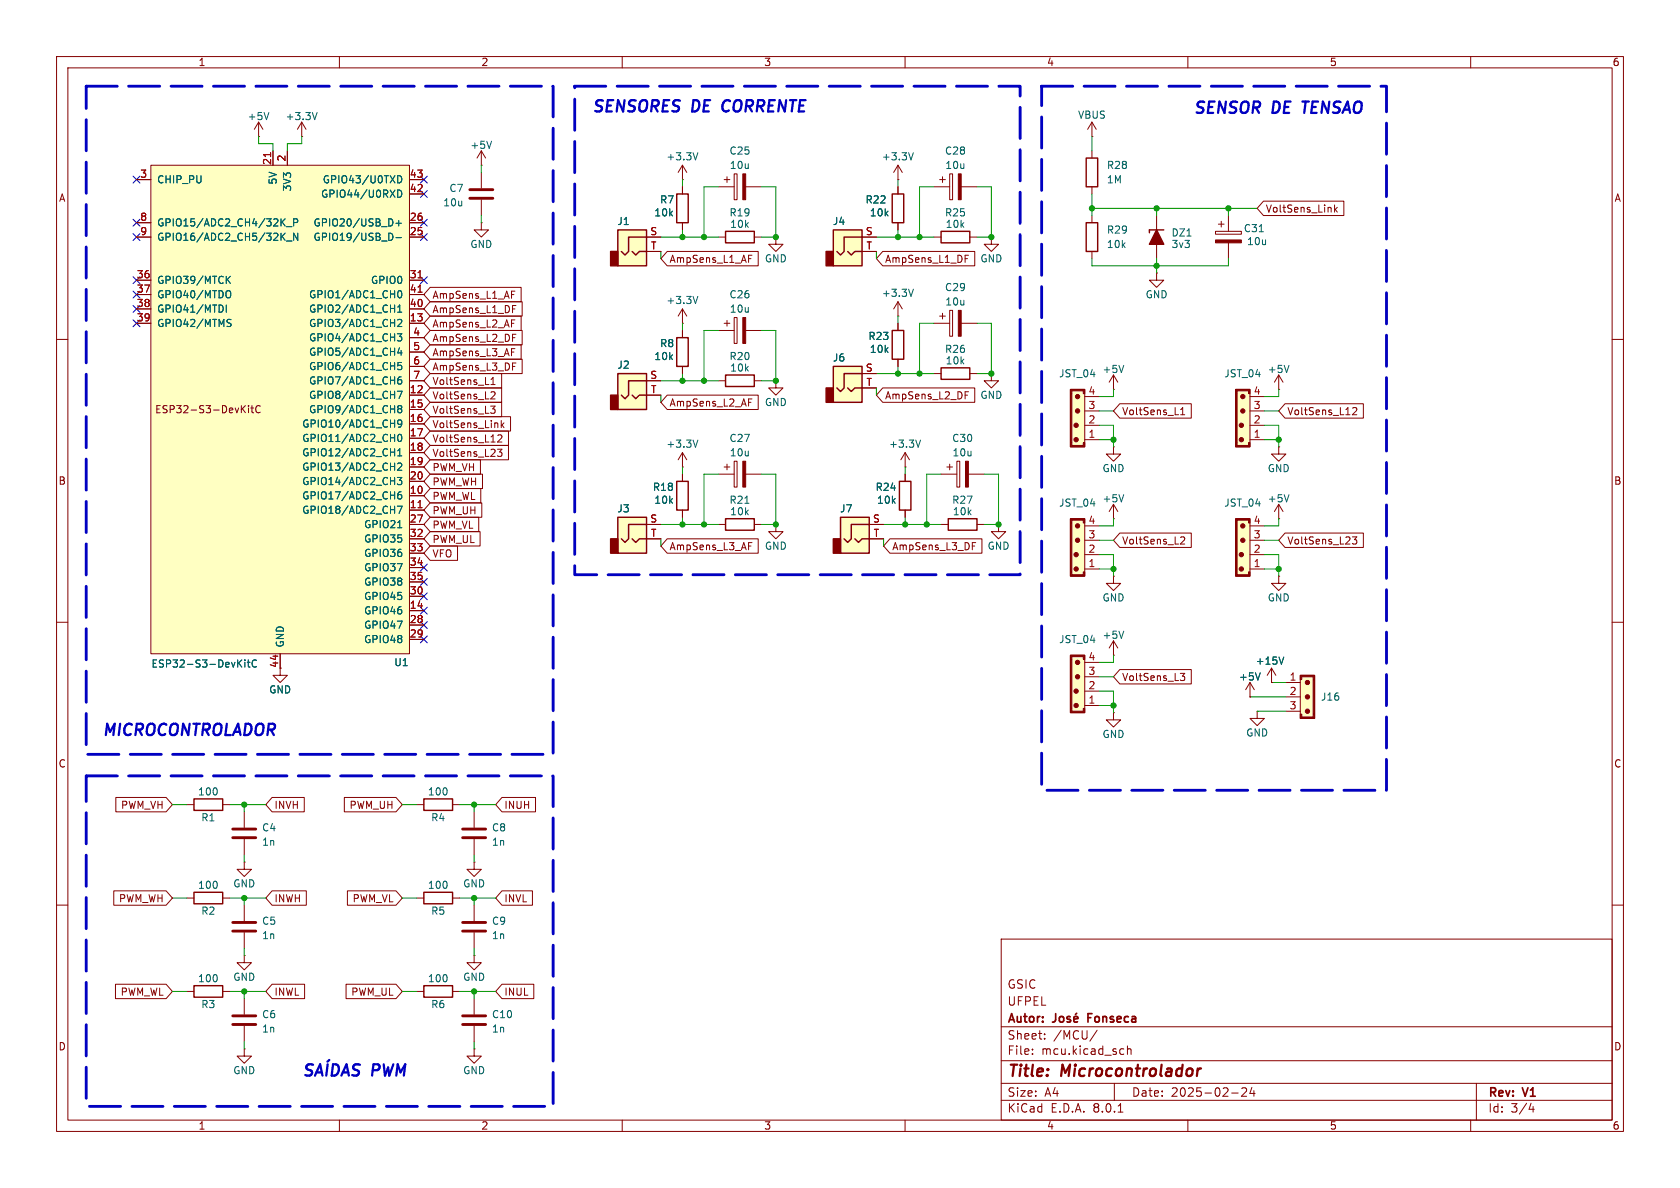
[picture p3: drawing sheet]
<svg xmlns="http://www.w3.org/2000/svg" width="297mm" height="210mm" viewBox="0 0 297 210" stroke-linecap="round" stroke-linejoin="round" font-family="sans-serif">
<g fill="none" stroke="#840000" stroke-width=".18">
<path d="M10 10h277v190h-277zM12 12h273v186h-273zM60 10v2M110 10v2M160 10v2M210 10v2M260 10v2M215.4 39.6h1M215.9 39.1v1M217.2 38.1v2.8M10 60h2M137.2 41.9v1.3h1.2l-1.2 1.3-1.3-1.3h1.3"/>
<path d="M137.2 41.9h.1M204.5 48.3v1.2h1.2l-1.2 1.3-1.3-1.3h1.3M204.5 48.3h.1M214.9 40.9h4.6v.5h-4.6zM217.2 42.9v2.8M285 60h2M165.1 66h1.3M171.4 66h1.3M176.5 92.7v1.3h1.3l-1.3 1.3-1.2-1.3h1.2M176.5 92.7h.1M10 110h2M285 110h2"/>
<path d="M10 160h2M285 160h2M177 166h108v32h-108zM60 198v2M110 198v2M160 198v2M177 194.5h108M177 191.5h108M177 187.5h108M177 181.5h108M182.5 186.3v.1M182.5 185.5v.1"/>
<path d="M184.7 183.6v.1M184.7 182.8v.1M194 182.1l-1.3 2M197 191.5v3M197.7 196.6h.8M198.2 185.4l.5 .1M198.7 186.3l-.5 .1M199.3 185.5l.2-.1 .4 .1 .1 .9M199.3 184.9v1.5M210 198v2M217.7 193.2h1.2M219.5 192.4l.6-.1 .2 .1 .1 .3-.9 1.1h.9"/>
<path d="M221.3 192.2l-.3 1.1h.9M221.7 192.8v1M260 198v2M261 191.5v6.5M270.7 195l-.4 1.1h.9M271 195.6v1"/>
</g>
<path d="M212.3 188.9l-.4 .1-.2 .3" fill="none" stroke="#840000" stroke-width=".4"/>
<path d="M186.6 179.2v1.1a.48 .48 0 0 1-.5 .4M187.3 179.8l.3-.1 .4 .1 .1 .6-.2 .2-.3 .1-.3-.2zM189.2 179.8l-.4-.1-.2 .2 .1 .2 .5 .2v.3h-.6M190.3 179.1l-.2 .2M192.3 179.9h.5M193.1 179.2h-.8v1.5M189.8 180.2l.8-.2-.1-.2-.4-.1-.3 .2 .1 .7h.6" fill="none" stroke="#840000" stroke-width=".3"/>
<path d="M214.9 42.4h4.6v.5h-4.6z" fill="#840000" stroke="#840000" stroke-width=".18"/>
<path d="M222.6 41h.7" fill="none" stroke="#006464" stroke-width=".18"/>
<path d="M166.4 65h5v2.1h-5z" fill="none" stroke="#840000" stroke-width=".25"/>
<path d="M147.3 64.8h5.1v6.3h-5.1z" fill="#ffffc2"/>
<g fill="#840000" stroke="#840000" stroke-width=".25">
<path d="M146 68.6h1.3v2.5h-1.3z"/>
<path d="M204.5 40.6l1.2 2.6h-2.5z"/>
</g>
<path d="M157.7 34.3h2.1v5.1h-2.1zM157.7 58.4h2.1v5.1h-2.1zM205.7 40.6h-2.5v.5M147.3 64.8h5.1v6.3h-5.1zM149.9 68.6l.6 .6 .6-.6h1.3M152.4 66h-3.2v2.6l-.6 .6-.6-.6" fill="none" stroke="#840000" stroke-width=".25"/>
<g fill="none" stroke="#840000" stroke-width=".18">
<path d="M158.7 31.8h.1M158.7 29.2v2.6M158.7 33v1.3M158.7 39.4v1.2M158.7 29.2l-.7 1.3M158.7 29.2l.8 1.3M193 24.1h.1M193 21.6l-.7 1.3M193 21.6v2.5M193 21.6l.8 1.3M204.5 38.1v7.6M127 58.4h2.8"/>
<path d="M128 57.2h1M128.5 56.6v1.1M129.8 56.1h.5v4.6h-.5zM131.8 58.4h2.8M158.7 55.9h.1M158.7 53.3v2.6M158.7 57.2v1.2M158.7 53.3l-.7 1.3M158.7 53.3l.8 1.3M165.1 57.2h2.8M166.1 55.9h1M166.6 55.4v1"/>
<path d="M167.9 54.9h.5v4.5h-.5zM169.9 57.2h2.8M137.2 67.3v1.3h1.2l-1.2 1.3-1.3-1.3h1.3M137.2 67.3h.1M152.4 66h2.5M152.4 68.6h2.5M158.7 63.5v1.3M175.3 66v1.3h1.2l-1.2 1.3-1.3-1.3h1.3M175.3 66h.1"/>
</g>
<path d="M161.5 27l-.5 1.3M161.5 51.1l-.5 1.3" fill="none" stroke="#006464" stroke-width=".18"/>
<g fill="#840000" stroke="#840000" stroke-width=".18">
<path d="M169.4 54.9h.5v4.5h-.5z"/>
<path d="M131.3 56.1h.5v4.6h-.5z"/>
</g>
<path d="M147.3 40.6h5.1v6.4h-5.1z" fill="#ffffc2"/>
<path d="M146 44.5h1.3v2.5h-1.3z" fill="#840000" stroke="#840000" stroke-width=".25"/>
<path d="M192 39.4h2.1v5.1h-2.1zM192 27.9h2.1v5.1h-2.1zM119.6 59.7h2.1v5.1h-2.1zM147.3 40.6h5.1v6.4h-5.1zM149.9 44.5l.6 .6 .6-.6h1.3M152.4 41.9h-3.2v2.6l-.6 .6-.6-.6M166.4 40.9h5v2h-5z" fill="none" stroke="#840000" stroke-width=".25"/>
<g fill="none" stroke="#840000" stroke-width=".18">
<path d="M165.1 33h2.8M166.1 31.8h1M166.6 31.2v1.1M167.9 30.7h.5v4.6h-.5zM169.9 33h2.8M193 26.7v1.2M193 33v1.3M193 38.1v1.3M120.6 58.4v1.3M152.4 41.9h2.5M152.4 44.5h2.5M165.1 41.9h1.3"/>
<path d="M171.4 41.9h1.3M193 44.5v1.2M120.6 64.8v1.2"/>
</g>
<path d="M169.4 30.7h.5v4.6h-.5z" fill="#840000" stroke="#840000" stroke-width=".18"/>
<path d="M109.2 91.4h5.1v6.4h-5.1z" fill="#ffffc2"/>
<path d="M107.9 95.3h1.3v2.5h-1.3z" fill="#840000" stroke="#840000" stroke-width=".25"/>
<path d="M109.2 91.4h5.1v6.4h-5.1zM111.8 95.3l.6 .6 .6-.6h1.3M114.3 92.7h-3.2v2.6l-.6 .6-.6-.6" fill="none" stroke="#840000" stroke-width=".25"/>
<path d="M114.3 92.7h2.5M114.3 95.3h2.5" fill="none" stroke="#840000" stroke-width=".18"/>
<path d="M109.2 66h5.1v6.4h-5.1z" fill="#ffffc2"/>
<path d="M107.9 69.9h1.3v2.5h-1.3z" fill="#840000" stroke="#840000" stroke-width=".25"/>
<path d="M119.6 34.3h2.1v5.1h-2.1zM109.2 66h5.1v6.4h-5.1zM111.8 69.9l.6 .6 .6-.6h1.3M114.3 67.3h-3.2v2.6l-.6 .6-.6-.6" fill="none" stroke="#840000" stroke-width=".25"/>
<path d="M120.6 33v1.3M120.6 39.4v1.2M175.3 41.9v1.3h1.2l-1.2 1.3-1.3-1.3h1.3M175.3 41.9h.1M114.3 67.3h2.5M114.3 69.9h2.5M226.1 68.8h.1M226.1 66.3l-.8 1.3M226.1 66.3v2.5M226.1 66.3l.7 1.3" fill="none" stroke="#840000" stroke-width=".18"/>
<path d="M227.9 64.6l-.4 1.3" fill="none" stroke="#006464" stroke-width=".18"/>
<path d="M218.4 91.7h2.6v10.2h-2.6z" fill="#ffffc2"/>
<path d="M218.4 91.7h2.6v10.2h-2.6zM221 98h2.5M221 95.5h2.5M221 93h2.5M221 100.6h2.5" fill="none" stroke="#840000" stroke-width=".18"/>
<g fill="#840000" stroke="#840000" stroke-width=".18">
<path d="M218.4 91.7h2.6v.8h-.3v-.6h-2v.6h-.3z"/>
<path d="M218.4 101.1h.3v.5h2v-.5h.3v.8h-2.6z"/>
<path d="M218.4 92.5h.3v8.6h-.3z"/>
<circle cx="219.7" cy="93" r=".38"/>
<circle cx="219.7" cy="95.5" r=".38"/>
<circle cx="219.5" cy="98" r=".38"/>
<circle cx="219.5" cy="100.6" r=".38"/>
</g>
<path d="M109.2 40.6h5.1v6.4h-5.1z" fill="#ffffc2"/>
<path d="M107.9 44.5h1.3v2.5h-1.3z" fill="#840000" stroke="#840000" stroke-width=".25"/>
<path d="M109.2 40.6h5.1v6.4h-5.1zM111.8 44.5l.6 .6 .6-.6h1.3M114.3 41.9h-3.2v2.6l-.6 .6-.6-.6" fill="none" stroke="#840000" stroke-width=".25"/>
<path d="M114.3 41.9h2.5M114.3 44.5h2.5" fill="none" stroke="#840000" stroke-width=".18"/>
<path d="M218.4 68.8h2.6v10.2h-2.6z" fill="#ffffc2"/>
<g fill="none" stroke="#840000" stroke-width=".18">
<path d="M120.6 31.8h.1M120.6 29.2l-.7 1.3M120.6 29.2v2.6M120.6 29.2l.8 1.3M127 33h2.8M128 31.8h1M128.5 31.2v1.1M129.8 30.7h.5v4.6h-.5zM131.8 33h2.8M127 67.3h1.3M133.3 67.3h1.3M196.8 68.8h.1"/>
<path d="M196.8 66.3v2.5M196.8 66.3l-.7 1.3M196.8 66.3l.8 1.3M218.4 68.8h2.6v10.2h-2.6zM221 77.7h2.5M221 75.2h2.5M221 72.6h2.5M221 70.1h2.5M226.1 79v1.3h1.2l-1.2 1.2-1.3-1.2h1.3M226.1 79h.1M120.6 82.6h.1M120.6 80v2.6"/>
<path d="M120.6 80l-.7 1.3M120.6 80l.8 1.3M127 92.7h1.3M127 83.8h2.8M128 82.6h1M128.5 82v1.1M129.8 81.5h.5v4.6h-.5zM131.8 83.8h2.8M133.3 92.7h1.3M137.2 92.7v1.3h1.2l-1.2 1.3-1.3-1.3h1.3M137.2 92.7h.1M160 83.8v1.3"/>
<path d="M160 90.2v1.2M226.1 91.7h.1M226.1 89.2l-.8 1.2M226.1 89.2v2.5M226.1 89.2l.7 1.2M196.8 115.8h.1M196.8 113.3l-.7 1.3M196.8 113.3v2.5M196.8 113.3l.8 1.3M43.2 160v2.8M43.2 164.8v2.8"/>
</g>
<g fill="#840000" stroke="#840000" stroke-width=".18">
<path d="M218.4 68.8h2.6v.8h-.3v-.5h-2v.5h-.3z"/>
<path d="M218.4 78.2h.3v.5h2v-.5h.3v.8h-2.6z"/>
<path d="M218.4 69.6h.3v8.6h-.3z"/>
<path d="M131.3 30.7h.5v4.6h-.5z"/>
<path d="M131.3 81.5h.5v4.6h-.5z"/>
<circle cx="219.7" cy="70.1" r=".38"/>
<circle cx="219.7" cy="72.6" r=".38"/>
<circle cx="219.5" cy="75.2" r=".38"/>
<circle cx="219.5" cy="77.7" r=".38"/>
</g>
<path d="M123.4 27l-.5 1.3M123.4 77.8l-.5 1.3M198.7 64.6l-.5 1.3M131.7 89h.7M227.9 87.4l-.4 1.3M198.7 111.6l-.5 1.2" fill="none" stroke="#006464" stroke-width=".18"/>
<path d="M128.3 66.3h5v2h-5zM128.3 91.7h5v2h-5zM159 85.1h2v5.1h-2z" fill="none" stroke="#840000" stroke-width=".25"/>
<path d="M41.1 164.6h4.1M41.1 163.1h4.1" fill="none" stroke="#840000" stroke-width=".51"/>
<path d="M148.6 91.4h5.1v6.4h-5.1z" fill="#ffffc2"/>
<path d="M147.3 95.3h1.3v2.5h-1.3z" fill="#840000" stroke="#840000" stroke-width=".25"/>
<path d="M148.6 91.4h5.1v6.4h-5.1zM151.1 95.3l.7 .6 .6-.6h1.3M153.7 92.7h-3.2v2.6l-.6 .6-.7-.6" fill="none" stroke="#840000" stroke-width=".25"/>
<path d="M120.6 57.2h.1M120.6 54.6l-.7 1.3M120.6 54.6v2.6M120.6 54.6l.8 1.3M153.7 92.7h2.5M153.7 95.3h2.5" fill="none" stroke="#840000" stroke-width=".18"/>
<path d="M123.4 52.4l-.5 1.3" fill="none" stroke="#006464" stroke-width=".18"/>
<path d="M189.2 115.8h2.6v10.2h-2.6z" fill="#ffffc2"/>
<path d="M189.2 115.8h2.6v10.2h-2.6zM191.8 119.6h2.5M191.8 117.1h2.5M191.8 124.7h2.5M191.8 122.2h2.5M196.8 126v1.3h1.3l-1.3 1.2-1.2-1.2h1.2M196.8 126h.1M221 123.2h.1M221 120.7l-.8 1.2M221 120.7v2.5M221 120.7l.7 1.2" fill="none" stroke="#840000" stroke-width=".18"/>
<g fill="#840000" stroke="#840000" stroke-width=".18">
<path d="M189.2 115.8h2.6v.8h-.3v-.5h-2v.5h-.3z"/>
<path d="M189.2 125.2h.3v.5h2v-.5h.3v.8h-2.6z"/>
<path d="M189.2 116.6h.3v8.6h-.3z"/>
<circle cx="190.5" cy="117.1" r=".38"/>
<circle cx="190.5" cy="119.6" r=".38"/>
<circle cx="190.2" cy="122.2" r=".38"/>
<circle cx="190.2" cy="124.7" r=".38"/>
</g>
<path d="M222.8 118.9l-.4 1.3" fill="none" stroke="#006464" stroke-width=".18"/>
<path d="M189.2 91.7h2.6v10.2h-2.6z" fill="#ffffc2"/>
<path d="M189.2 91.7h2.6v10.2h-2.6zM191.8 98h2.5M191.8 95.5h2.5M191.8 93h2.5M191.8 100.6h2.5" fill="none" stroke="#840000" stroke-width=".18"/>
<g fill="#840000" stroke="#840000" stroke-width=".18">
<path d="M189.2 91.7h2.6v.8h-.3v-.6h-2v.6h-.3z"/>
<path d="M189.2 101.1h.3v.5h2v-.5h.3v.8h-2.6z"/>
<path d="M189.2 92.5h.3v8.6h-.3z"/>
<circle cx="190.5" cy="93" r=".38"/>
<circle cx="190.5" cy="95.5" r=".38"/>
<circle cx="190.2" cy="98" r=".38"/>
<circle cx="190.2" cy="100.6" r=".38"/>
</g>
<path d="M189.2 68.8h2.6v10.2h-2.6z" fill="#ffffc2"/>
<g fill="none" stroke="#840000" stroke-width=".18">
<path d="M189.2 68.8h2.6v10.2h-2.6zM191.8 77.7h2.5M191.8 75.2h2.5M191.8 72.6h2.5M191.8 70.1h2.5M196.8 79v1.3h1.3l-1.3 1.2-1.2-1.2h1.2M196.8 79h.1M160 82.6h.1M160 80l-.7 1.3M160 80v2.6M160 80l.8 1.3M166.4 83.8h2.8"/>
<path d="M166.4 92.7h1.2M167.4 82.6h1M167.9 82v1.1M169.2 81.5h.5v4.6h-.5zM171.2 83.8h2.8M172.7 92.7h1.3"/>
</g>
<g fill="#840000" stroke="#840000" stroke-width=".18">
<path d="M189.2 68.8h2.6v.8h-.3v-.5h-2v.5h-.3z"/>
<path d="M189.2 78.2h.3v.5h2v-.5h.3v.8h-2.6z"/>
<path d="M189.2 69.6h.3v8.6h-.3z"/>
<path d="M170.7 81.5h.5v4.6h-.5z"/>
<circle cx="190.5" cy="70.1" r=".38"/>
<circle cx="190.5" cy="72.6" r=".38"/>
<circle cx="190.2" cy="75.2" r=".38"/>
<circle cx="190.2" cy="77.7" r=".38"/>
</g>
<path d="M167.6 91.7h5.1v2h-5.1z" fill="none" stroke="#840000" stroke-width=".25"/>
<path d="M162.7 77.8l-.4 1.3" fill="none" stroke="#006464" stroke-width=".18"/>
<path d="M229.9 119.4h2.5v7.6h-2.5z" fill="#ffffc2"/>
<g fill="none" stroke="#840000" stroke-width=".18">
<path d="M45.7 24.1h.1M45.7 21.6l.8 1.3M45.7 21.6v2.5M45.7 21.6l-.7 1.3M53.3 24.1h.1M53.3 21.6l-.7 1.3M53.3 21.6v2.5M53.3 21.6l.8 1.3M85.1 29.2h.1M85.1 39.4v1.2h-1.3l1.3 1.3 1.3-1.3h-1.3M85.1 39.4h.1M85.1 26.7l.8 1.2"/>
<path d="M85.1 26.7v2.5M85.1 26.7l-.8 1.2M127 41.9h1.3M133.3 41.9h1.3M120.6 83.8v1.3M120.6 90.2v1.2M196.8 91.7h.1M196.8 89.2l-.7 1.2M196.8 89.2v2.5M196.8 89.2l.8 1.2M196.8 101.9v1.2h1.3l-1.3 1.3-1.2-1.3h1.2M196.8 101.9h.1"/>
<path d="M224.8 118.1l-.8 1.3M224.8 118.1v2.6M224.8 118.1l.8 1.3M226.1 101.9v1.2h1.2l-1.2 1.3-1.3-1.3h1.3M226.1 101.9h.1M229.9 119.4h2.5v7.6h-2.5zM222.2 125.7v1.3h1.3l-1.3 1.3-1.2-1.3h1.2M222.2 125.7h.1M224.8 120.7h.1M227.3 120.7h2.6M227.3 123.2h2.6M227.3 125.7h2.6"/>
<path d="M83.8 176.5v2.8M83.8 181.4v2.8"/>
</g>
<g fill="#840000" stroke="#840000" stroke-width=".18">
<path d="M229.9 126.2h.2v.5h2.1v-.5h.2v.8h-2.5z"/>
<path d="M229.9 119.4h2.5v.7h-.2v-.5h-2.1v.5h-.2z"/>
<path d="M232.2 120.1h.2v6.1h-.2z"/>
<circle cx="231.1" cy="125.7" r=".38"/>
<circle cx="231.1" cy="123.2" r=".38"/>
<circle cx="231.1" cy="120.7" r=".38"/>
</g>
<path d="M47.5 19.9l-.4 1.3M56.1 19.9l-.5 1.3M86.9 25l-.4 1.2M198.7 87.4l-.5 1.3M227 116.1l-.5 1.3" fill="none" stroke="#006464" stroke-width=".18"/>
<path d="M128.3 40.9h5v2h-5zM119.6 85.1h2.1v5.1h-2.1z" fill="none" stroke="#840000" stroke-width=".25"/>
<path d="M81.8 179.6h4.1M81.8 181.1h4.1" fill="none" stroke="#840000" stroke-width=".51"/>
<path d="M26.7 29.2h45.7v86.4h-45.7z" fill="#ffffc2"/>
<g fill="none" stroke="#840000" stroke-width=".18">
<path d="M24.1 31.8h2.6M24.1 39.4h2.6M26.7 29.2h45.7v86.4h-45.7zM48.3 26.7v2.5M50.8 26.7v2.5M72.4 34.3h2.5M72.4 31.8h2.5M72.4 39.4h2.5M85.1 30.5v2.8M85.1 35.3v2.8M120.6 33v1.3M120.6 39.4v1.2"/>
<path d="M158.7 33v1.3M158.7 39.4v1.2M223.4 35.6h14.2v2.5h-14.2l-1.2-1.3zM235.9 36.2v1.3M236.1 37l.3 .5M236.4 36.7l-.5 .4M24.1 57.2h2.6M24.1 54.6h2.6M24.1 52.1h2.6M24.1 41.9h2.6M24.1 49.5h2.6M72.4 57.2h2.5"/>
<path d="M72.4 54.6h2.5M72.4 52.1h2.5M72.4 41.9h2.5M72.4 49.5h2.5M72.4 59.7h2.5M76 55.9h16.1v2.5h-16.1l-1.1-1.2zM76 58.4h16.3v2.6h-16.3l-1.1-1.3zM76 53.3h16.3v2.6h-16.3l-1.1-1.3zM76 50.8h16.1v2.5h-16.1l-1.1-1.2zM90.4 57.2h.5M90.4 52.1h.5M90.4 56.6h.6"/>
<path d="M90.4 51.5h.6M90.6 54.6h.4M90.6 59.7h.4M90.6 59.1h.6M90.6 54h.6M114.3 41.9h2.5M114.3 44.5h2.5M118 44.4h16v2.6h-16l-1.2-1.3zM120.6 58.4v1.3M132.3 45.7h.5M132.3 45.1h.6M152.4 41.9h2.5"/>
<path d="M152.4 44.5h2.5M156.1 44.4h16.2v2.6h-16.2l-1.2-1.3zM158.7 57.2v1.2M170.6 45.7h.4M170.6 45.1h.6M42.8 72.2l.6 .8M43.4 71.7l-.7 .7M43.9 71.7v.1M43.9 72.1v.9M44.4 72.1h.4M44.5 71.7v1.1l.3 .2M46 71.8a.6 .6 0 0 0-.8 .4 .6 .6 0 0 0 .6 .8l.2-.2"/>
<path d="M72.4 69.9h2.5M72.4 72.4h2.5M72.4 74.9h2.5M72.4 77.5h2.5M72.4 62.2h2.5M72.4 64.8h2.5M72.4 67.3h2.5M76 73.7h14.3v2.5h-14.3l-1.1-1.3zM76 66h12.7v2.6h-12.7l-1.1-1.3zM76 78.7h13.9v2.6h-13.9l-1.1-1.3zM76 76.2h13.9v2.5h-13.9l-1.1-1.2zM76 68.6h12.7v2.5h-12.7l-1.1-1.2z"/>
<path d="M76 63.5h16.3v2.5h-16.3l-1.1-1.2zM76 61h16.1v2.5h-16.1l-1.1-1.3zM76 71.1h12.7v2.6h-12.7l-1.1-1.3zM86.7 71.8h.8l-.4 .5 .4 .1v.4l-.2 .3h-.4M86.8 68h.7M86.8 67.1l.4-.4v1.3M86.9 69.3h.4l.2 .3-.8 .9h.8M87.9 79.4h.8l-.4 .5 .4 .1v.6l-.2 .1-.6-.1M88 77l.5-.1 .2 .3-.8 .9h.8M88.6 74.3v1.3M88.7 75.1l.4 .5M89.1 74.8l-.5 .4"/>
<path d="M90.4 62.2h.5M90.4 61.6h.6M90.6 64.8h.4M90.6 64.2h.6M114.3 69.9h2.5M114.3 67.3h2.5M118 69.8h16v2.6h-16l-1.2-1.3zM120.6 64.8v1.2M132.3 70.5h.6M132.3 71.1h.5M152.4 66h2.5M152.4 68.6h2.5"/>
<path d="M156.1 68.6h16.2v2.5h-16.2l-1.2-1.2zM158.7 63.5v1.3M170.6 69.3h.6M170.6 69.9h.4M198 71.4h12.6v2.5h-12.6l-1.2-1.3zM208.7 73.3h.7M208.7 72.4l.4-.4v1.3M227.2 71.4h13.8v2.5h-13.8l-1.1-1.3zM239.1 72.2l.5-.2 .3 .4-.8 .9h.8M72.4 82.6h2.5M72.4 87.6h2.5M72.4 90.2h2.5"/>
<path d="M72.4 80h2.5M72.4 85.1h2.5M72.4 92.7h2.5M72.4 95.3h2.5M72.4 97.8h2.5M76 83.8h9.3v2.6h-9.3l-1.1-1.3zM76 91.4h8.6v2.6h-8.6l-1.1-1.3zM76 81.3h8.9v2.5h-8.9l-1.1-1.2zM76 96.5h4.9v2.6h-4.9l-1.1-1.3zM76 88.9h9.2v2.5h-9.2l-1.1-1.2zM76 94h8.9v2.5h-8.9l-1.1-1.2zM76 86.4h9v2.5h-9l-1.1-1.3z"/>
<path d="M114.3 92.7h2.5M114.3 95.3h2.5M118 95.2h16v2.6h-16l-1.2-1.3zM120.6 83.8v1.3M120.6 90.2v1.2M132.3 96.5h.5M132.3 95.9h.6M153.7 92.7h2.5M153.7 95.3h2.5M157.3 95.2h16.3v2.6h-16.3l-1.1-1.3zM160 83.8v1.3M160 90.2v1.2"/>
<path d="M171.9 96.5h.4M171.9 95.9h.6M198 94.2h12.6v2.6h-12.6l-1.2-1.3zM208.8 95l.4-.1 .2 .4-.7 .9h.7M227.2 94.2h13.8v2.6h-13.8l-1.1-1.3zM239.1 94.9h.8l-.5 .5 .4 .1v.6l-.2 .1-.5-.1M49.5 115.6v3.8h1.3l-1.3 1.3-1.2-1.3h1.2M72.4 108h2.5M72.4 110.5h2.5M72.4 113h2.5M72.4 105.4h2.5M72.4 100.3h2.5"/>
<path d="M72.4 102.9h2.5M198 118.4h12.6v2.5h-12.6l-1.2-1.3zM208.7 119h.7l-.4 .5 .4 .1v.5l-.2 .2h-.4M221 123.2h.1M224.8 120.7h.1M20.1 157.5h9.3l1.1 1.3-1.1 1.2h-9.3zM20.5 141h8.9l1.1 1.2-1.1 1.3h-8.9zM33 142.2h1.3M33 158.8h1.3M39.4 142.2h1.2M39.4 158.8h1.2M43.2 152.4v1.3h1.2l-1.2 1.2-1.3-1.2h1.3"/>
<path d="M43.2 152.4h.1M43.2 143.5v2.8M43.2 148.3v2.8M48.1 141h5.7v2.5h-5.7l-1.1-1.3zM48.1 157.5h6.1v2.5h-6.1l-1.1-1.2zM60.9 141h9.1l1.1 1.2-1.1 1.3h-9.1zM61.4 157.5h8.6l1.1 1.3-1.1 1.2h-8.6zM73.7 142.2h1.2M73.7 158.8h1.2M80 142.2h1.3M80 158.8h1.3M83.8 152.4v1.3h1.3l-1.3 1.2-1.3-1.2h1.3"/>
<path d="M83.8 152.4h.1M83.8 143.5v2.8M83.8 148.3v2.8M88.7 141h6v2.5h-6l-1.1-1.3zM88.7 157.5h5.4v2.5h-5.4l-1.1-1.2zM20.4 174h9l1.1 1.3-1.1 1.2h-9zM33 175.3h1.3M39.4 175.3h1.2M43.2 168.9v1.3h1.2l-1.2 1.3-1.3-1.3h1.3M43.2 168.9h.1M43.2 176.5v2.8M48.1 174h5.8v2.5h-5.8l-1.1-1.2z"/>
<path d="M61.2 174h8.8l1.1 1.3-1.1 1.2h-8.8zM73.7 175.3h1.2M80 175.3h1.3M83.8 168.9v1.3h1.3l-1.3 1.3-1.3-1.3h1.3M83.8 168.9h.1M83.8 160v2.8M83.8 164.8v2.8M88.7 174h5.7v2.5h-5.7l-1.1-1.2zM43.2 185.4v1.3h1.2l-1.2 1.3-1.3-1.3h1.3M43.2 185.4h.1M43.2 181.4v2.8M83.8 185.4v1.3h1.3l-1.3 1.3-1.3-1.3h1.3"/>
<path d="M83.8 185.4h.1"/>
</g>
<g fill="none" stroke="#006464" stroke-width=".18">
<path d="M49.9 39.2l.5 .7M50.4 38.7l-.7 .7M51.9 39.3h.6l.1-.2v-.3l-.7-.1v1.2M70 39.5h1M70.3 31.1a.64 .64 0 0 1 .7 .6 .64 .64 0 0 1-.7 .6zM70.3 33.6a.64 .64 0 0 1 .7 .6 .64 .64 0 0 1-.7 .7zM70.5 39v.9M39.3 54.1l.2 .4-.2 .5M40 53.9v1.3M40.2 49.4l.5 .7M40.2 57l.5 .2 .1 .2-.1 .3h-.4M40.2 56.5h.6"/>
<path d="M40.2 51.4a.43 .43 0 0 1 .6 .4v.4a.43 .43 0 0 1-.6 .4M40.7 48.8l-.7 .8M49.9 41.8l.5 .7M50.4 41.2l-.7 .7M50.6 40.1h1M50.6 42.6h1M52.6 41.2v1.3l-.7-1.3v1.3M69.2 41.3l.3 .5-.3 .6M70 42h1M70.2 59h.8l-.4 .5 .4 .1v.5l-.2 .2-.6-.2M70.3 56.6l.5-.1 .2 .3-.8 .9h.8M70.3 55.2h.7"/>
<path d="M70.3 54.3l.4-.4v1.3M70.4 51.5l.2-.1a.68 .68 0 0 1 .4 .6 .68 .68 0 0 1-.4 .6l-.2-.1-.1-.3zM69 79.9h.8M69.8 79.3v1.3M70.2 69.2h.9l-.6 1.2M70.3 79.7l.4-.4v1.3M70.4 76.9l.2-.1a.68 .68 0 0 1 .4 .6 .68 .68 0 0 1-.4 .6l-.2-.1-.1-.3zM70.5 72.2l-.2-.2 .2-.3h.3l.2 .2-.2 .3M70.5 72.2l-.2 .3 .1 .3 .1 .2 .4-.1 .1-.2v-.2l-.2-.3M70.5 72.2h.3M70.6 61.5l-.3 .9h.8M70.9 66.6l-.4 .1a.86 .86 0 0 0 0 1.2l.5-.1v-.5l-.2-.2-.4 .1-.1 .1"/>
<path d="M70.9 62v.8M71 64.1h-.6l-.1 .6 .2-.1h.4l.1 .2v.4l-.2 .1-.5-.1M71 74.8l-.2 .2h-.4l-.1-.2 .1-.5 .4-.1 .2 .2a.84 .84 0 0 1-.3 1.1h-.3M70.2 84.4h.8l-.4 .5 .4 .1v.5l-.2 .2-.6-.2M70.2 89.5h.9l-.6 1.2M70.3 82l.5-.1 .2 .3-.8 .9h.8M70.3 80.6h.7M70.3 93.3h.7M70.9 86.9l-.4 .1a.86 .86 0 0 0 0 1.2l.5-.1v-.4l-.2-.3-.4 .1-.1 .2M42.2 117.2l.5 .7M42.7 116.7l-.7 .7M43.3 116.7v.1"/>
<path d="M43.3 117.1v.8M43.7 117.1h.5M43.9 116.7v1l.3 .2M45.3 116.8a.6 .6 0 0 0-.8 .4 .6 .6 0 0 0 .6 .7l.2-.1M222.8 118.9l-.4 1.3M227 116.1l-.5 1.3"/>
</g>
<path d="M47.8 27v.7M73.9 51.7h.7M73.9 49.1h.7M73.9 89.8h.7" fill="none" stroke="#a90000" stroke-width=".18"/>
<path d="M83.1 35.1h4M83.1 33.5h4M41.1 148.1h4.1M41.1 146.6h4.1M81.8 148.1h4.1M81.8 146.6h4.1M41.1 179.6h4.1M81.8 164.6h4.1M81.8 163.1h4.1M41.1 181.1h4.1" fill="none" stroke="#840000" stroke-width=".51"/>
<path d="M34.3 141.2h5.1v2.1h-5.1zM34.3 157.7h5.1v2.1h-5.1zM74.9 141.2h5.1v2.1h-5.1zM74.9 157.7h5.1v2.1h-5.1zM34.3 174.2h5.1v2.1h-5.1zM74.9 174.2h5.1v2.1h-5.1z" fill="none" stroke="#840000" stroke-width=".25"/>
<path d="M127.9 18.2l-.2 .6v.4M230.3 18h1.1M55.3 188.2a.85 .85 0 0 0-1 .1 .45 .45 0 0 0 .2 .8l.3 .1a.49 .49 0 0 1 .4 .5 .49 .49 0 0 1-.5 .4l-.7-.1M55.7 190.1l.9-2 .4 2M55.9 189.6h1M57.9 188.1l-.2 2M58.2 187.4l-.3 .3M58.9 188.1h.5a1.08 1.08 0 0 1 .5 1.1 1.08 1.08 0 0 1-.8 .9h-.5zM60.3 190.1l1-2 .4 2M60.6 189.6h1M63.6 188.2a.85 .85 0 0 0-1 .1 .45 .45 0 0 0 .2 .8l.3 .1a.49 .49 0 0 1 .4 .5 .49 .49 0 0 1-.5 .4l-.7-.1" fill="none" stroke="#0000c2" stroke-width=".4"/>
<path d="M15.2 15.2h82.6v118.2h-82.6zM101.6 15.2h78.7v86.4h-78.7zM184.1 15.2h61v124.5h-61zM15.2 137.2h82.6v58.4h-82.6z" fill="none" stroke="#0000c2" stroke-width=".5" stroke-dasharray="5.5 2"/>
<g fill="none" stroke="#009600" stroke-width=".18">
<path d="M45.7 24.1v1.3h2.6v1.3M53.3 24.1v1.3h-2.5v1.3M85.1 29.2v1.3M85.1 38.1v1.3M120.6 31.8v1.2M127 33h-2.5v8.9M134.6 33h2.6v8.9h-2.6M158.7 31.8v1.2M165.1 33h-2.5v8.9M172.7 33h2.6v8.9h-2.6M193 36.8h29.2M193 24.1v2.6"/>
<path d="M193 34.3v3.8M204.5 36.8v1.3M217.2 36.8v1.3M116.8 44.5v1.2M116.8 41.9h10.2M120.6 40.6v1.3M120.6 57.2v1.2M127 58.4h-2.5v8.9M134.6 58.4h2.6v8.9h-2.6M154.9 41.9h10.2M154.9 44.5v1.2M158.7 40.6v1.3"/>
<path d="M158.7 55.9v1.3M165.1 57.2h-2.5v8.8M172.7 57.2h2.6v8.8h-2.6M193 45.7v1.3h24.2v-1.3M204.5 45.7v2.6M116.8 67.3h10.2M116.8 69.9v1.2M120.6 66v1.3M154.9 66h10.2M154.9 68.6v1.3M158.7 64.8v1.2M194.3 77.7h2.5"/>
<path d="M194.3 72.6h2.5M194.3 75.2h2.5v3.8M196.8 68.8v1.3h-2.5M223.5 75.2h2.6v3.8M223.5 77.7h2.6M223.5 72.6h2.6M226.1 68.8v1.3h-2.6M116.8 92.7h10.2M116.8 95.3v1.2M120.6 82.6v1.2M120.6 91.4v1.3M127 83.8h-2.5v8.9"/>
<path d="M134.6 83.8h2.6v8.9h-2.6M156.2 92.7h10.2M156.2 95.3v1.2M160 82.6v1.2M160 91.4v1.3M166.4 83.8h-2.6v8.9M174 83.8h2.5v8.9h-2.5M194.3 98h2.5v3.9M194.3 95.5h2.5M196.8 91.7v1.3h-2.5M223.5 98h2.6v3.9M223.5 95.5h2.6"/>
<path d="M226.1 91.7v1.3h-2.6M194.3 119.6h2.5M194.3 100.6h2.5M196.8 115.8v1.3h-2.5M223.5 100.6h2.6M194.3 122.2h2.5v3.8M194.3 124.7h2.5M221 123.2h6.3M222.2 125.7h5.1M224.8 120.7h2.5M30.5 142.2h2.5M30.5 158.8h2.5"/>
<path d="M40.6 142.2h6.4M40.6 158.8h6.4M43.2 142.2v1.3M43.2 151.1v1.3M43.2 158.8v1.2M71.1 142.2h2.6M71.1 158.8h2.6M81.3 142.2h6.3M81.3 158.8h6.3M83.8 142.2v1.3M83.8 151.1v1.3M83.8 158.8v1.2"/>
<path d="M30.5 175.3h2.5M40.6 175.3h6.4M43.2 167.6v1.3M43.2 175.3v1.2M71.1 175.3h2.6M81.3 175.3h6.3M83.8 167.6v1.3M83.8 175.3v1.2M43.2 184.2v1.2M83.8 184.2v1.2"/>
</g>
<g fill="none" stroke="#000084" stroke-width=".18">
<path d="M23.5 31.1l1.2 1.3M23.5 38.8l1.2 1.2M24.7 31.1l-1.2 1.3M24.7 38.8l-1.2 1.2M74.3 38.8l1.2 1.2M74.3 33.7l1.2 1.2M74.3 31.1l1.2 1.3M75.5 38.8l-1.2 1.2M75.5 33.7l-1.2 1.2M75.5 31.1l-1.2 1.3M23.5 54l1.2 1.2M23.5 56.5l1.2 1.3"/>
<path d="M23.5 51.5l1.2 1.2M23.5 48.9l1.2 1.2M23.5 41.3l1.2 1.2M24.7 54l-1.2 1.2M24.7 56.5l-1.2 1.3M24.7 51.5l-1.2 1.2M24.7 48.9l-1.2 1.2M24.7 41.3l-1.2 1.2M74.3 41.3l1.2 1.2M74.3 48.9l1.2 1.2M75.5 41.3l-1.2 1.2M75.5 48.9l-1.2 1.2"/>
<path d="M74.3 99.7l1.2 1.2M75.5 99.7l-1.2 1.2M74.3 104.8l1.2 1.2M74.3 112.4l1.2 1.2M74.3 109.9l1.2 1.2M74.3 107.3l1.2 1.3M74.3 102.3l1.2 1.2M75.5 104.8l-1.2 1.2M75.5 112.4l-1.2 1.2M75.5 109.9l-1.2 1.2M75.5 107.3l-1.2 1.3M75.5 102.3l-1.2 1.2"/>
</g>
<g fill="#009600" stroke="#009600" stroke-width=".18">
<circle cx="217.2" cy="36.8" r=".46"/>
<circle cx="204.5" cy="47" r=".46"/>
<circle cx="193" cy="36.8" r=".46"/>
<circle cx="204.5" cy="36.8" r=".46"/>
<circle cx="175.3" cy="41.9" r=".46"/>
<circle cx="196.8" cy="77.7" r=".46"/>
<circle cx="162.6" cy="66" r=".46"/>
<circle cx="158.7" cy="66" r=".46"/>
<circle cx="162.6" cy="41.9" r=".46"/>
<circle cx="175.3" cy="66" r=".46"/>
<circle cx="176.5" cy="92.7" r=".46"/>
<circle cx="226.1" cy="77.7" r=".46"/>
<circle cx="196.8" cy="124.7" r=".46"/>
<circle cx="196.8" cy="100.6" r=".46"/>
<circle cx="226.1" cy="100.6" r=".46"/>
<circle cx="137.2" cy="67.3" r=".46"/>
<circle cx="120.6" cy="67.3" r=".46"/>
<circle cx="124.5" cy="67.3" r=".46"/>
<circle cx="137.2" cy="92.7" r=".46"/>
<circle cx="160" cy="92.7" r=".46"/>
<circle cx="120.6" cy="92.7" r=".46"/>
<circle cx="124.5" cy="92.7" r=".46"/>
<circle cx="163.8" cy="92.7" r=".46"/>
<circle cx="120.6" cy="41.9" r=".46"/>
<circle cx="137.2" cy="41.9" r=".46"/>
<circle cx="158.7" cy="41.9" r=".46"/>
<circle cx="124.5" cy="41.9" r=".46"/>
<circle cx="83.8" cy="142.2" r=".46"/>
<circle cx="83.8" cy="158.8" r=".46"/>
<circle cx="43.2" cy="142.2" r=".46"/>
<circle cx="83.8" cy="175.3" r=".46"/>
<circle cx="43.2" cy="175.3" r=".46"/>
<circle cx="43.2" cy="158.8" r=".46"/>
</g>
<g font-size="2.8" fill="#0000c2">
<text x="104.4" y="20.4">SENSORES</text>
<text x="122.3" y="20.4">DE</text>
<text x="128.4" y="20.4">CORRENTE</text>
<text x="210.8" y="20.7">SENSOR</text>
<text x="224.9" y="20.7">DE</text>
<text x="231" y="20.7">TENSAO</text>
<text x="17.8" y="130.6">MICROCONTROLADOR</text>
<text x="65.7" y="190.8">PWM</text>
</g>
<g font-size="2.8" fill="#840000">
<text x="178" y="190.9">Title:</text>
<text x="187.7" y="190.9">Microcontrolador</text>
</g>
<g font-size="2.1" fill="#840000">
<text x="178" y="178">UFPEL</text>
<text x="178" y="175">GSIC</text>
<text x="178" y="184">Sheet:</text>
<text x="178" y="181.2">Autor:</text>
<text x="186.2" y="184">/MCU/</text>
<text x="193" y="181.2">Fonseca</text>
<text x="178" y="186.7">File:</text>
<text x="184.1" y="186.7">mcu.kicad_sch</text>
<text x="178" y="196.9">KiCad</text>
<text x="178" y="194.1">Size:</text>
<text x="184.7" y="194.1">A4</text>
<text x="185.7" y="196.9">E.D.A.</text>
<text x="193.3" y="196.9">8.0.1</text>
<text x="200" y="194.1">Date:</text>
<text x="207" y="194.1">2025-02-24</text>
<text x="263" y="194.3">Rev:</text>
<text x="263" y="196.9">Id:</text>
<text x="267.1" y="196.9">3/4</text>
<text x="269.4" y="194.3">V1</text>
</g>
<g font-size="1.8" fill="#840000">
<text x="35" y="11.9">1</text>
<text x="85" y="11.9">2</text>
<text x="135" y="11.9">3</text>
<text x="185" y="11.9">4</text>
<text x="235" y="11.9">5</text>
<text x="285" y="11.9">6</text>
<text x="10.3" y="35.9">A</text>
<text x="285.3" y="35.9">A</text>
<text x="223.7" y="37.8">VoltSens_Link</text>
<text x="118.3" y="46.7">AmpSens_L1_AF</text>
<text x="156.4" y="46.7">AmpSens_L1_DF</text>
<text x="76.4" y="53">AmpSens_L1_AF</text>
<text x="76.4" y="58.1">AmpSens_L2_AF</text>
<text x="76.4" y="55.6">AmpSens_L1_DF</text>
<text x="76.4" y="60.6">AmpSens_L2_DF</text>
<text x="76.4" y="65.7">AmpSens_L3_DF</text>
<text x="76.4" y="63.2">AmpSens_L3_AF</text>
<text x="76.4" y="68.3">VoltSens_L1</text>
<text x="76.4" y="70.8">VoltSens_L2</text>
<text x="156.4" y="70.8">AmpSens_L2_DF</text>
<text x="27.3" y="73.3">ESP32-S3-DevKitC</text>
<text x="76.4" y="75.9">VoltSens_Link</text>
<text x="76.4" y="73.3">VoltSens_L3</text>
<text x="118.3" y="72.1">AmpSens_L2_AF</text>
<text x="198.3" y="73.6">VoltSens_L1</text>
<text x="227.5" y="73.6">VoltSens_L12</text>
<text x="76.4" y="81">VoltSens_L23</text>
<text x="76.4" y="78.4">VoltSens_L12</text>
<text x="76.4" y="83.5">PWM_VH</text>
<text x="10.3" y="85.9">B</text>
<text x="76.4" y="86">PWM_WH</text>
<text x="76.4" y="88.6">PWM_WL</text>
<text x="285.3" y="85.9">B</text>
<text x="76.4" y="93.7">PWM_VL</text>
<text x="76.4" y="91.1">PWM_UH</text>
<text x="76.4" y="98.7">VFO</text>
<text x="76.4" y="96.2">PWM_UL</text>
<text x="118.3" y="97.5">AmpSens_L3_AF</text>
<text x="157.6" y="97.5">AmpSens_L3_DF</text>
<text x="198.3" y="96.5">VoltSens_L2</text>
<text x="227.5" y="96.5">VoltSens_L23</text>
<text x="49.3" y="118.2" transform="rotate(-90 49.3 118.2)">44</text>
<text x="198.3" y="120.6">VoltSens_L3</text>
<text x="10.3" y="135.9">C</text>
<text x="285.3" y="135.9">C</text>
<text x="21.3" y="143.2">PWM_VH</text>
<text x="48.4" y="143.2">INVH</text>
<text x="61.7" y="143.2">PWM_UH</text>
<text x="89.1" y="143.2">INUH</text>
<text x="20.9" y="159.7">PWM_WH</text>
<text x="48.4" y="159.7">INWH</text>
<text x="62.2" y="159.7">PWM_VL</text>
<text x="89.1" y="159.7">INVL</text>
<text x="21.2" y="176.2">PWM_WL</text>
<text x="48.4" y="176.2">INWL</text>
<text x="62" y="176.2">PWM_UL</text>
<text x="89.1" y="176.2">INUL</text>
<text x="10.3" y="185.9">D</text>
<text x="285.3" y="185.9">D</text>
<text x="35" y="199.9">1</text>
<text x="85" y="199.9">2</text>
<text x="135" y="199.9">3</text>
<text x="185" y="199.9">4</text>
<text x="235" y="199.9">5</text>
<text x="285" y="199.9">6</text>
</g>
<g font-size="1.8" fill="#006464">
<text x="43.7" y="21.4">+5V</text>
<text x="50.4" y="21.4">+3.3V</text>
<text x="190.5" y="21.2">VBUS</text>
<text x="83.1" y="26.5">+5V</text>
<text x="117.7" y="28.5">+3.3V</text>
<text x="128.9" y="27.5">C25</text>
<text x="155.8" y="28.5">+3.3V</text>
<text x="167" y="27.5">C28</text>
<text x="27.7" y="32.6">CHIP_PU</text>
<text x="49.1" y="32.7" transform="rotate(-90 49.1 32.7)">5V</text>
<text x="51.7" y="33.9" transform="rotate(-90 51.7 33.9)">3V3</text>
<text x="56.7" y="35.2">GPIO44/U0RXD</text>
<text x="57" y="32.6">GPIO43/U0TXD</text>
<text x="79.3" y="34.1">C7</text>
<text x="128.9" y="30.1">10u</text>
<text x="167" y="30.1">10u</text>
<text x="195.6" y="32.6">1M</text>
<text x="195.6" y="30.1">R28</text>
<text x="27.7" y="40.2">GPIO15/ADC2_CH4/32K_P</text>
<text x="55.3" y="40.2">GPIO20/USB_D+</text>
<text x="78.3" y="36.7">10u</text>
<text x="109" y="40">J1</text>
<text x="115.6" y="38.5">10k</text>
<text x="116.6" y="36.2">R7</text>
<text x="128.9" y="38.5">R19</text>
<text x="129" y="40.5">10k</text>
<text x="147.1" y="40">J4</text>
<text x="152.9" y="36.2">R22</text>
<text x="153.7" y="38.5">10k</text>
<text x="167" y="38.5">R25</text>
<text x="167.1" y="40.5">10k</text>
<text x="195.6" y="41.5">R29</text>
<text x="219.8" y="41.2">C31</text>
<text x="27.7" y="42.8">GPIO16/ADC2_CH5/32K_N</text>
<text x="55.3" y="42.8">GPIO19/USB_D-</text>
<text x="83.1" y="44">GND</text>
<text x="135.1" y="46.6">GND</text>
<text x="173.2" y="46.6">GND</text>
<text x="195.6" y="44">10k</text>
<text x="207" y="42">DZ1</text>
<text x="207" y="44">3v3</text>
<text x="220.4" y="43.5">10u</text>
<text x="27.7" y="50.4">GPIO39/MTCK</text>
<text x="27.7" y="52.9">GPIO40/MTDO</text>
<text x="54.5" y="52.9">GPIO1/ADC1_CH0</text>
<text x="65.5" y="50.4">GPIO0</text>
<text x="117.7" y="53.9">+3.3V</text>
<text x="128.9" y="52.9">C26</text>
<text x="155.8" y="52.7">+3.3V</text>
<text x="167" y="51.7">C29</text>
<text x="202.4" y="52.9">GND</text>
<text x="27.7" y="58">GPIO42/MTMS</text>
<text x="27.7" y="55.5">GPIO41/MTDI</text>
<text x="54.5" y="55.5">GPIO2/ADC1_CH1</text>
<text x="54.5" y="58">GPIO3/ADC1_CH2</text>
<text x="128.9" y="55.5">10u</text>
<text x="167" y="54.2">10u</text>
<text x="54.5" y="60.6">GPIO4/ADC1_CH3</text>
<text x="54.5" y="63.1">GPIO5/ADC1_CH4</text>
<text x="54.5" y="65.6">GPIO6/ADC1_CH5</text>
<text x="109" y="65.4">J2</text>
<text x="115.6" y="63.9">10k</text>
<text x="116.6" y="61.6">R8</text>
<text x="128.9" y="63.9">R20</text>
<text x="129" y="65.9">10k</text>
<text x="147.1" y="64.1">J6</text>
<text x="153.4" y="60.3">R23</text>
<text x="153.7" y="62.6">10k</text>
<text x="167" y="62.6">R26</text>
<text x="167.1" y="64.6">10k</text>
<text x="54.5" y="70.7">GPIO8/ADC1_CH7</text>
<text x="54.5" y="68.2">GPIO7/ADC1_CH6</text>
<text x="135.1" y="72">GND</text>
<text x="173.2" y="70.7">GND</text>
<text x="187.1" y="66.9">JST_04</text>
<text x="194.8" y="66.1">+5V</text>
<text x="216.3" y="66.9">JST_04</text>
<text x="224" y="66.1">+5V</text>
<text x="53.3" y="75.8">GPIO10/ADC1_CH9</text>
<text x="54.5" y="73.3">GPIO9/ADC1_CH8</text>
<text x="53.3" y="83.4">GPIO13/ADC2_CH2</text>
<text x="53.3" y="78.3">GPIO11/ADC2_CH0</text>
<text x="53.3" y="80.9">GPIO12/ADC2_CH1</text>
<text x="117.7" y="79.3">+3.3V</text>
<text x="128.9" y="78.3">C27</text>
<text x="128.9" y="80.9">10u</text>
<text x="157.1" y="79.3">+3.3V</text>
<text x="168.2" y="78.3">C30</text>
<text x="168.3" y="80.9">10u</text>
<text x="194.8" y="83.7">GND</text>
<text x="224" y="83.7">GND</text>
<text x="53.3" y="88.5">GPIO17/ADC2_CH6</text>
<text x="53.3" y="86">GPIO14/ADC2_CH3</text>
<text x="115.3" y="87">R18</text>
<text x="115.6" y="89.3">10k</text>
<text x="128.9" y="89.3">R21</text>
<text x="154.7" y="87">R24</text>
<text x="154.9" y="89.3">10k</text>
<text x="168.2" y="89.3">R27</text>
<text x="187.1" y="89.8">JST_04</text>
<text x="194.8" y="89">+5V</text>
<text x="216.3" y="89.8">JST_04</text>
<text x="224" y="89">+5V</text>
<text x="53.3" y="91">GPIO18/ADC2_CH7</text>
<text x="64.3" y="93.6">GPIO21</text>
<text x="109" y="90.8">J3</text>
<text x="129" y="91.3">10k</text>
<text x="148.4" y="90.8">J7</text>
<text x="168.4" y="91.3">10k</text>
<text x="64.3" y="96.1">GPIO35</text>
<text x="64.3" y="98.7">GPIO36</text>
<text x="64.3" y="101.2">GPIO37</text>
<text x="135.1" y="97.4">GND</text>
<text x="174.5" y="97.4">GND</text>
<text x="64.3" y="106.3">GPIO45</text>
<text x="64.3" y="103.7">GPIO38</text>
<text x="194.8" y="106.5">GND</text>
<text x="224" y="106.5">GND</text>
<text x="64.3" y="108.8">GPIO46</text>
<text x="64.3" y="111.4">GPIO47</text>
<text x="64.3" y="113.9">GPIO48</text>
<text x="187.1" y="113.9">JST_04</text>
<text x="194.8" y="113.1">+5V</text>
<text x="26.7" y="118.2">ESP32-S3-DevKitC</text>
<text x="50.4" y="114.6" transform="rotate(-90 50.4 114.6)">GND</text>
<text x="69.6" y="118">U1</text>
<text x="221.9" y="117.7">+15V</text>
<text x="47.5" y="122.8">GND</text>
<text x="218.9" y="120.5">+5V</text>
<text x="233.4" y="124.1">J16</text>
<text x="194.8" y="130.7">GND</text>
<text x="220.2" y="130.4">GND</text>
<text x="34.9" y="140.8">100</text>
<text x="75.6" y="140.8">100</text>
<text x="35.5" y="145.4">R1</text>
<text x="46.2" y="147.2">C4</text>
<text x="46.2" y="149.7">1n</text>
<text x="76.1" y="145.4">R4</text>
<text x="86.9" y="147.2">C8</text>
<text x="86.9" y="149.7">1n</text>
<text x="34.9" y="157.3">100</text>
<text x="35.5" y="161.9">R2</text>
<text x="41.1" y="157.1">GND</text>
<text x="75.6" y="157.3">100</text>
<text x="76.1" y="161.9">R5</text>
<text x="81.8" y="157.1">GND</text>
<text x="46.2" y="163.7">C5</text>
<text x="46.2" y="166.2">1n</text>
<text x="86.9" y="163.7">C9</text>
<text x="86.9" y="166.2">1n</text>
<text x="34.9" y="173.8">100</text>
<text x="41.1" y="173.6">GND</text>
<text x="75.6" y="173.8">100</text>
<text x="81.8" y="173.6">GND</text>
<text x="35.5" y="178.4">R3</text>
<text x="76.1" y="178.4">R6</text>
<text x="46.2" y="180.2">C6</text>
<text x="46.2" y="182.7">1n</text>
<text x="86.9" y="182.7">1n</text>
<text x="86.9" y="180.2">C10</text>
<text x="41.1" y="190.1">GND</text>
<text x="81.8" y="190.1">GND</text>
</g>
<g font-size="1.8" fill="#a90000">
<text x="48" y="29.3" transform="rotate(-90 48 29.3)">21</text>
<text x="50.5" y="28.6" transform="rotate(-90 50.5 28.6)">2</text>
<text x="24.7" y="31.5">3</text>
<text x="72.3" y="34">42</text>
<text x="72.3" y="31.5">43</text>
<text x="24.7" y="39.1">8</text>
<text x="24.7" y="41.7">9</text>
<text x="72.3" y="41.7">25</text>
<text x="72.3" y="39.1">26</text>
<text x="114.9" y="41.7">S</text>
<text x="153" y="41.7">S</text>
<text x="115" y="44.2">T</text>
<text x="153.1" y="44.2">T</text>
<text x="24.1" y="49.3">36</text>
<text x="24.1" y="51.8">37</text>
<text x="72.3" y="51.8">41</text>
<text x="72.3" y="49.3">31</text>
<text x="24.1" y="56.9">39</text>
<text x="24.1" y="54.4">38</text>
<text x="72.3" y="54.4">40</text>
<text x="72.3" y="56.9">13</text>
<text x="73" y="59.4">4</text>
<text x="73" y="62">5</text>
<text x="73" y="64.5">6</text>
<text x="153" y="65.8">S</text>
<text x="72.3" y="69.6">12</text>
<text x="73" y="67.1">7</text>
<text x="114.9" y="67.1">S</text>
<text x="115" y="69.6">T</text>
<text x="153.1" y="68.3">T</text>
<text x="192.3" y="69.9">4</text>
<text x="221.5" y="69.9">4</text>
<text x="72.3" y="72.1">15</text>
<text x="72.3" y="74.7">16</text>
<text x="72.3" y="77.2">17</text>
<text x="192.3" y="77.5">1</text>
<text x="192.3" y="74.9">2</text>
<text x="192.3" y="72.4">3</text>
<text x="221.5" y="77.5">1</text>
<text x="221.5" y="74.9">2</text>
<text x="221.5" y="72.4">3</text>
<text x="72.3" y="82.3">19</text>
<text x="72.3" y="79.8">18</text>
<text x="72.3" y="87.4">10</text>
<text x="72.3" y="89.9">11</text>
<text x="72.3" y="84.8">20</text>
<text x="72.3" y="92.5">27</text>
<text x="72.3" y="95">32</text>
<text x="114.9" y="92.5">S</text>
<text x="115" y="95">T</text>
<text x="154.2" y="92.5">S</text>
<text x="154.4" y="95">T</text>
<text x="192.3" y="95.3">3</text>
<text x="192.3" y="92.7">4</text>
<text x="221.5" y="95.3">3</text>
<text x="221.5" y="92.7">4</text>
<text x="72.3" y="97.5">33</text>
<text x="72.3" y="100.1">34</text>
<text x="192.3" y="100.3">1</text>
<text x="192.3" y="97.8">2</text>
<text x="221.5" y="100.3">1</text>
<text x="221.5" y="97.8">2</text>
<text x="72.3" y="107.7">14</text>
<text x="72.3" y="105.2">30</text>
<text x="72.3" y="102.6">35</text>
<text x="72.3" y="110.2">28</text>
<text x="72.3" y="112.8">29</text>
<text x="192.3" y="119.4">3</text>
<text x="192.3" y="116.8">4</text>
<text x="192.3" y="124.5">1</text>
<text x="192.3" y="121.9">2</text>
<text x="227.9" y="120.4">1</text>
<text x="227.9" y="122.9">2</text>
<text x="227.9" y="125.5">3</text>
</g>
</svg>
